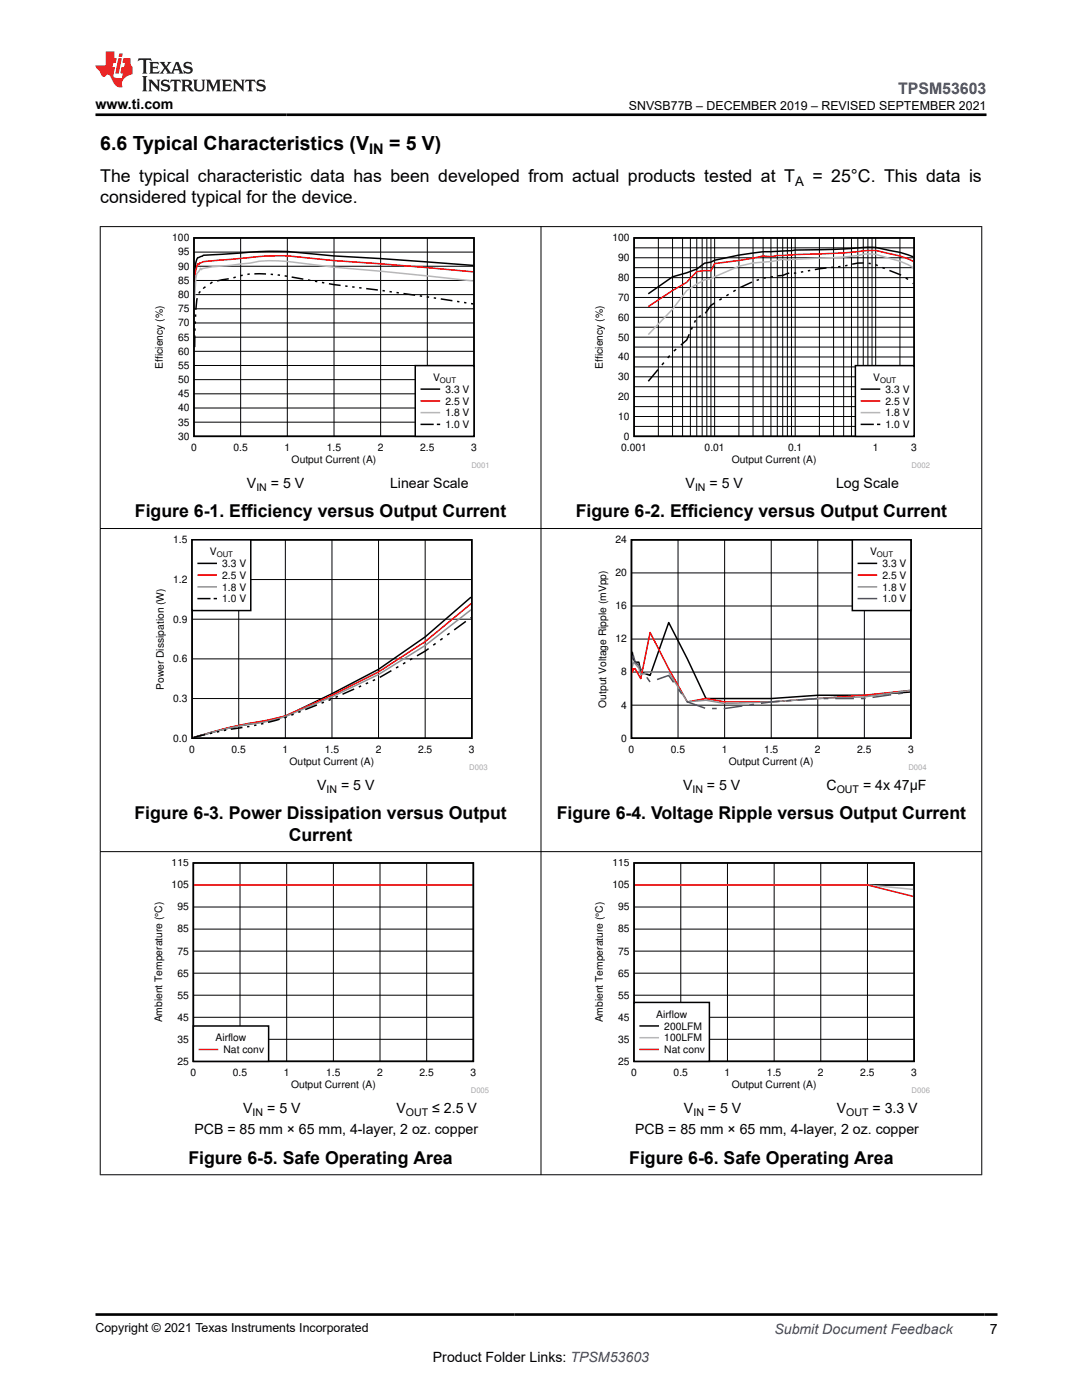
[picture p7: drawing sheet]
<svg xmlns="http://www.w3.org/2000/svg" width="216mm" height="279mm" viewBox="0 0 216 279" stroke-linecap="round" stroke-linejoin="round" font-family="sans-serif">
<g fill="none" stroke="#000" stroke-width=".3">
<path d="M38.7 47.5h55.9v39.6h-55.9zM39.3 59.5l-.2 2.3M40 58.2l-.3 .4M41 57.2l-.5 .3M42.4 56.3l-.5 .3M45.6 55.6l-2.3 .5M47 55.3l-.4 .1M48.4 54.9l-.4 .1M49.8 54.7l-.4 .1M50.8 54.7h2.3M54 54.7l.5 .1M55.4 54.9h.5"/>
<path d="M56.8 55.1h.5M58.2 55.3l2.3 .4M61.5 55.9l.4 .1M62.8 56.1l.5 .1M64.2 56.4l.5 .1M65.6 56.6l2.4 .4M68.9 57.1h.5M70.3 57.3h.4M71.7 57.4l.4 .1M73.1 57.6l2.3 .3M76.3 58l.5 .1M77.7 58.2l.5 .1"/>
<path d="M79.1 58.4h.5M80.5 58.6l2.3 .3M83.8 59l.4 .1M85.2 59.2l.4 .1M86.6 59.4l.4 .1M87.9 59.7l2.4 .3M94.4 53l-18.4-1.4-9.4-.5-9.3-.9a143 143 0 0 0-14.9 .6l-1.8 .1-1.1 .5a6.2 6.2 0 0 0-.7 3.3M38.9 66.9l-.1 2.4M38.9 65.5v.5M39 64.2v.4M39 62.8v.4M91.2 60.2h.5"/>
<path d="M92.6 60.4h.5M94 60.6l.4 .1"/>
</g>
<g fill="none" stroke="#000" stroke-width=".2">
<path d="M38.7 58.8h55.9M38.7 56h55.9M38.7 53.1h55.9M38.7 50.3h55.9M48 47.5v39.6M57.3 47.5v39.6M66.6 47.5v39.6M76 47.5v39.6M85.3 47.5v39.6M38.7 78.6h55.9M38.7 75.8h55.9M38.7 72.9h55.9"/>
<path d="M38.7 70.1h55.9M38.7 67.3h55.9M38.7 64.5h55.9M38.7 61.6h55.9M38.7 84.3h55.9M38.7 81.4h55.9"/>
</g>
<path d="M94.4 54.3l-18.4-1.7-9.4-.6-9.3-.9a73.3 73.3 0 0 0-11.1 .7l-5.6 .4-.8 .3-.2 .3-.1-.2a9.9 9.9 0 0 0-.6 4.2h-.1" fill="none" stroke="#f00" stroke-width=".3"/>
<path d="M94.4 56.1l-18.4-2-9.4-.8-9.3-1.1a22.1 22.1 0 0 0-7.4 .3l-7.5 .7-2 .4-.2 .2-.2-.3-.2 .4a2.51 2.51 0 0 0-.7 1.7l-.3 3.8" fill="none" stroke="#b8b8b8" stroke-width=".3"/>
<path d="M82.9 73h11.7v14.1h-11.7z" fill-rule="evenodd" fill="#fff"/>
<g fill="none" stroke="#000" stroke-width=".3">
<path d="M126.5 47.5h55.9v39.6h-55.9zM144 59.6l-.5 .3M145.4 58.7l-.5 .3M146.8 57.9l-.5 .3M150 56.3l-2.3 1.1M151.4 55.8l-.4 .2M152.8 55.4l-.4 .1M154.2 55.2l-.4 .1M157.5 54.5l-1.3 .5h-1M158.9 54.5h-.5M160.3 54.2l-.5 .1M161.7 54l-.5 .1"/>
<path d="M164.9 53.5l-2.3 .3M166.3 53.3l-.4 .1M167.7 53.2h-.5M169.1 52.9l-.5 .2M172.4 52.5h-1.2l-1.2 .2M173.3 52.5l.5 .1M174.7 52.8l.4 .2M176.1 53.4l.4 .2M177.5 54l2.3 .9M180.7 55.5l.5 .3M182.1 56.5l.2 .1M182.3 51.3l-2.7-.9-2-.4a17.6 17.6 0 0 0-7.7-.4l-11.2 .3-3.6 .3a35.2 35.2 0 0 0-7.7 .7l-4.8 1-.7 .4-1.3 .2-1.6 1.2-2 .7-2.8 .8-4.8 3.4"/>
<path d="M82.9 73h11.7v14.1h-11.7zM84.1 77.7h3.6M131.3 73.8l-1.9 2.3M132.5 72.4l-.4 .4M133.6 71l-.4 .4M134.9 69.7l-.4 .4M137.5 66.7l-.5 1.2-1.1 1M138.2 65.3l-.3 .5M138.8 63.9l-.2 .5M139.9 63l-.5 .2M142.6 60.5l-.7 .4-1.2 1.6M84.1 84.7h2.3"/>
<path d="M87.3 84.7h.4"/>
</g>
<path d="M182.3 52.2l-2.7-1.1-2-.5a15.3 15.3 0 0 0-7.7-.3l-14.8 .7-1.3 .2-1.5-.1-4.9 .9-4.8 .6-.7 1.4-2.9 .2-2 2.1-2.8 1.7-4.8 3.2M84.1 80h3.6" fill="none" stroke="#f00" stroke-width=".3"/>
<path d="M182.3 53.4l-1.2-.6a43.8 43.8 0 0 0-7.1-2.1h-1.7l-1.1 .3-4.9 .4a65.9 65.9 0 0 0-9.2 .5l-.9-.2a24.5 24.5 0 0 1-5.9 .8l-2.9 .6-5.5 2.5-1.3 .3-3.6 2.1-2.8 3.7-4.8 5.1M84.1 82.3h3.6" fill="none" stroke="#b8b8b8" stroke-width=".3"/>
<g fill="none" stroke="#000" stroke-width=".2">
<path d="M126.5 59.4h55.9M126.5 57.4h55.9M126.5 55.4h55.9M126.5 53.4h55.9M126.5 51.4h55.9M126.5 49.5h55.9M131.4 47.5v39.6M134.2 47.5v39.6M136.2 47.5v39.6M137.8 47.5v39.6M139 47.5v39.6M140.1 47.5v39.6"/>
<path d="M141 47.5v39.6M141.9 47.5v39.6M142.6 47.5v39.6M147.4 47.5v39.6M150.3 47.5v39.6M152.3 47.5v39.6M153.8 47.5v39.6M155.1 47.5v39.6M156.2 47.5v39.6M157.1 47.5v39.6M157.9 47.5v39.6M158.7 47.5v39.6"/>
<path d="M163.5 47.5v39.6M166.3 47.5v39.6M168.3 47.5v39.6M169.9 47.5v39.6M171.2 47.5v39.6M172.3 47.5v39.6M173.2 47.5v39.6M174 47.5v39.6M174.7 47.5v39.6M179.6 47.5v39.6M126.5 79.2h55.9M126.5 77.2h55.9"/>
<path d="M126.5 75.2h55.9M126.5 73.2h55.9M126.5 71.2h55.9M126.5 69.3h55.9M126.5 67.3h55.9M126.5 65.3h55.9M126.5 63.3h55.9M126.5 61.3h55.9M126.5 85.1h55.9M126.5 83.1h55.9M126.5 81.1h55.9"/>
</g>
<path d="M170.7 73h11.7v14.1h-11.7z" fill-rule="evenodd" fill="#fff"/>
<g fill="none" stroke="#000" stroke-width=".3">
<path d="M170.7 73h11.7v14.1h-11.7zM171.9 77.7h3.6M171.9 84.7h2.3M175.1 84.7h.4M38.3 107.7h55.8v39.6h-55.8zM94 119.2l-9.2 7.9-9.3 6.5-9.3 4.8-9.3 4.5-3.7 1a105.2 105.2 0 0 0-14.5 3.3M66 139.6l-.4 .2M67.4 139l-.4 .2M70.7 137.5l-2.4 1.1M72.1 136.9l-.5 .2M73.5 136.3l-.5 .2M74.8 135.6l-.4 .2"/>
<path d="M78.1 133.8l-2.3 1.4M79.5 133l-.5 .3M80.9 132.2l-.5 .3M82.3 131.4l-.5 .3M85.5 129.4l-2.3 1.5M86.9 128.4l-.4 .4M88.3 127.4l-.5 .3M89.7 126.4l-.5 .3M93 124l-2.4 1.7M94 123.3h-.1M41 146.6l-2.4 .6M42.3 146.3l-.4 .1"/>
<path d="M43.7 146l-.4 .1M45.1 145.7l-.4 .1M48.4 145.2l-2.3 .3M49.8 145h-.5M51.2 144.7l-.5 .1M52.6 144.4l-.5 .1M55.8 143.5l-2.3 .7M57.2 143.1l-.5 .2M58.6 142.5l-.5 .2M60 142l-.5 .2M63.2 140.7l-2.3 .9M64.6 140.1l-.4 .2"/>
</g>
<path d="M171.9 80h3.6M94 120.5l-9.2 7.5-9.3 6.1-9.3 4.6-9.3 4.2-1.8 .4a141.6 141.6 0 0 0-16.4 3.9" fill="none" stroke="#f00" stroke-width=".3"/>
<path d="M171.9 82.3h3.6" fill="none" stroke="#b8b8b8" stroke-width=".3"/>
<path d="M38.3 115.7h55.8M47.6 107.7v39.6M56.9 107.7v39.6M66.2 107.7v39.6M75.5 107.7v39.6M84.8 107.7v39.6M38.3 139.4h55.8M38.3 131.5h55.8M38.3 123.6h55.8" fill="none" stroke="#000" stroke-width=".2"/>
<path d="M94 121.7l-9.2 7.1-9.3 5.8-9.3 4.5-9.3 3.9a32.7 32.7 0 0 1-7.4 1.5l-3.7 .8-7.1 1.9" fill="none" stroke="#919191" stroke-width=".3"/>
<path d="M38.3 107.7h11.7v14.2h-11.7z" fill-rule="evenodd" fill="#fff"/>
<path d="M38.3 107.7h11.7v14.2h-11.7zM39.5 112.4h3.6M39.5 119.5h2.4M42.8 119.5h.3M126 107.7h55.8v39.6h-55.8zM126.1 130.2l.3 1.3 .3 .7h.8l.4 1.9 1.8 .7 3.7-10.6 3.8 7.3 3.7 7.9h13l9.3-.6h9.3l9.1-.7" fill="none" stroke="#000" stroke-width=".3"/>
<path d="M39.5 114.8h3.6M126.1 133.2l.1 .9 .2-.6h.3l1.2 2 1.8-9.3 3.7 7.3 3.8 6.6 3.7-.7 3.7 .7h9.3l18.6-1.3 9.1-1" fill="none" stroke="#f00" stroke-width=".3"/>
<path d="M39.5 117.1h3.6M126.1 132.5l.1 .5 .2-.8 1.1 1.1 .4 1.3 1.8-.5h3.7l3.8 6 3.7-.4 3.7 .7 9.3-.3 9.3-.7 9.3-.3 9.1-1.3" fill="none" stroke="#919191" stroke-width=".3"/>
<path d="M126 114.3h55.8M135.3 107.7v39.6M144.6 107.7v39.6M153.9 107.7v39.6M163.2 107.7v39.6M172.5 107.7v39.6M126 134.1h55.8M126 127.5h55.8M126 120.9h55.8M126 140.7h55.8" fill="none" stroke="#000" stroke-width=".2"/>
<g fill="none" stroke="#295c75" stroke-width=".3">
<path d="M126.1 131.5l.3-.7 .3 1.4 .8 .6 .6 1M129.1 135.2l.6 .9M131.1 135.6l2.3-.8 1 1.4M135.4 137.6l.7 .9M137 139.9l.2 .2 3.5 1.2M155.5 140l-3.7 .4M157.9 139.8l-1 .1M163 139.4l-3.7 .3M164.4 139.4h.9M166.7 139.4h3.7M172.7 139.4h-.9M177.8 138.7l-3.7 .5"/>
<path d="M180.1 138.3l-.9 .2M181.6 138.1h-.1M142.1 141.4h.9M148.1 140.9l-3.7 .5M150.4 140.6l-.9 .1"/>
</g>
<path d="M170.1 107.7h11.7v14.2h-11.7z" fill-rule="evenodd" fill="#fff"/>
<path d="M170.1 107.7h11.7v14.2h-11.7zM171.3 112.4h3.6M38.6 172.2h55.9v39.6h-55.9z" fill="none" stroke="#000" stroke-width=".3"/>
<path d="M171.3 114.8h3.6M38.7 176.6h55.6" fill="none" stroke="#f00" stroke-width=".3"/>
<path d="M171.3 117.1h3.6" fill="none" stroke="#919191" stroke-width=".3"/>
<path d="M171.3 119.5h3.6" fill="none" stroke="#295c75" stroke-width=".3"/>
<g fill="none" stroke="#000" stroke-width=".2">
<path d="M38.6 176.6h55.9M47.9 172.2v39.6M57.2 172.2v39.6M66.5 172.2v39.6M75.8 172.2v39.6M85.1 172.2v39.6M38.6 198.6h55.9M38.6 194.2h55.9M38.6 189.8h55.9M38.6 185.4h55.9M38.6 181h55.9M38.6 207.4h55.9"/>
<path d="M38.6 203h55.9"/>
</g>
<path d="M38.6 204.8h15v7h-15z" fill-rule="evenodd" fill="#fff"/>
<path d="M126.5 172.2h55.9v39.6h-55.9zM126.7 176.6h55.6M38.6 204.8h15v7h-15z" fill="none" stroke="#000" stroke-width=".3"/>
<path d="M126.7 176.6h46.4l9.2 2.3M39.8 209.5h3.6" fill="none" stroke="#f00" stroke-width=".3"/>
<g fill="none" stroke="#000" stroke-width=".2">
<path d="M126.5 176.6h55.9M135.8 172.2v39.6M145.2 172.2v39.6M154.5 172.2v39.6M163.8 172.2v39.6M173.1 172.2v39.6M126.5 198.6h55.9M126.5 194.2h55.9M126.5 189.8h55.9M126.5 185.4h55.9M126.5 181h55.9M126.5 207.4h55.9"/>
<path d="M126.5 203h55.9"/>
</g>
<path d="M126.7 176.6h46.4l9.2 .9" fill="none" stroke="#b8b8b8" stroke-width=".3"/>
<path d="M126.5 200.1h15.1v11.7h-15.1z" fill-rule="evenodd" fill="#fff"/>
<path d="M126.5 200.1h15.1v11.7h-15.1zM127.7 204.8h3.7" fill="none" stroke="#000" stroke-width=".3"/>
<path d="M127.7 207.1h3.7" fill="none" stroke="#b8b8b8" stroke-width=".3"/>
<path d="M127.7 209.4h3.7" fill="none" stroke="#f00" stroke-width=".3"/>
<path d="M19.9 45.2h176.1M20 45.2v189.3M107.9 45.2v189.3M195.9 45.2v189.3M19.9 105.5h176.1M19.9 170h176.1M19.9 234.4h176.1" fill="none" stroke="#000" stroke-width=".2"/>
<path d="M27.7 11.6l-.2 .6 .5-.2h.6v.1v2.2l-.2 .4h1l-.2-.4v-2.2v-.1h.5l.5 .2-.1-.6zM29.8 12.4l.2 .3v1.6l-.2 .4h1.9l.1-.6a1.08 1.08 0 0 1-1.3 .2v-.7h.6l.4 .2v-.7l-.4 .2h-.6v-.5l.2-.2a1 1 0 0 1 1 .3l-.1-.5zM31.8 12.4l1 1.1-1 1.2h.9l-.2-.2 .4-.8 .5 .8-.2 .2h1.6l-.2-.2 .1-.5h1l.1 .5-.1 .2h.9l-.2-.4-.8-1.9h-.5l-1 2.1-.8-1.1 .9-1h-.8l.2 .2-.5 .6-.3-.6 .1-.2zM35.2 12.8l.4 1h-.8zM36.8 12.5a.65 .65 0 0 0-.2 .7 .65 .65 0 0 0 .6 .5l.7 .1 .1 .3a.79 .79 0 0 1-.7 .4 .79 .79 0 0 1-.7-.5l.1 .7 .2-.1a.93 .93 0 0 0 1.1 0 .93 .93 0 0 0 .4-.9 1.46 1.46 0 0 0-1.2-.6l-.1-.3a1.09 1.09 0 0 1 1.2 .2l-.2-.6-.1 .1-.6-.2zM28.4 15.2l.2 .4v2.2l-.2 .4h1l-.2-.4v-2.2l.2-.4zM29.6 15.9l.2 .4v1.5l-.2 .4h.8l-.3-.4v-1.3l1.7 1.8v-2l.2-.4h-.8l.2 .2 .1 1.1-1.2-1.3zM32.3 16a.65 .65 0 0 0-.2 .8 .65 .65 0 0 0 .7 .4l.6 .2 .1 .2a.79 .79 0 0 1-.7 .4 .79 .79 0 0 1-.7-.5l.1 .7 .2-.1a.93 .93 0 0 0 1.1 .1 .93 .93 0 0 0 .4-1 1.46 1.46 0 0 0-1.2-.5l-.1-.4a1.09 1.09 0 0 1 1.2 .2l-.2-.6-.1 .1-.6-.1zM34.1 15.9l-.1 .6a.63 .63 0 0 1 .7-.3l.1 1.6-.3 .4h1l-.2-.4v-1.6a.66 .66 0 0 1 .8 .3l-.1-.6zM36.2 15.9l.2 .4v1.5l-.2 .4h.9l-.2-.2v-.7h.5l.1 .2a.79 .79 0 0 0 1.2 .6l-1-.9a.61 .61 0 0 0 .6-.6 .61 .61 0 0 0-.5-.7zM36.9 16.2h.2a.47 .47 0 0 1 .5 .1 .47 .47 0 0 1 .1 .5l-.2 .1-.6 .1zM38.5 15.9l.2 .2a2.27 2.27 0 0 0 .4 2 1.04 1.04 0 0 0 1.7-.7v-1.3l.2-.2h-.8l.2 .4v1.1a.6 .6 0 0 1-.6 .6 .6 .6 0 0 1-.6-.6v-1.1l.3-.4zM41.1 15.9l.2 .4v1.5l-.2 .4h.7l-.2-.4v-1.4l.9 1.9 .8-1.9v1.4l-.2 .4h1l-.3-.4v-1.5l.3-.4h-.8l-.7 1.5-.7-1.5zM44.3 15.9l.2 .4v1.5l-.2 .4h1.9l.1-.6a1.09 1.09 0 0 1-1.3 .2v-.7h.6l.4 .2v-.6l-.4 .2h-.6v-.6l.2-.1a1.01 1.01 0 0 1 1 .3l-.1-.6zM46.4 15.9l.3 .4v1.5l-.3 .4h.8l-.2-.4v-1.3l1.6 1.8v-2l.2-.4h-.7l.2 .2v1.1l-1.2-1.3zM49 15.9l-.1 .6a.63 .63 0 0 1 .8-.3v1.6l-.3 .4h1l-.2-.4v-1.6a.66 .66 0 0 1 .8 .3l-.1-.6zM51.4 16a.65 .65 0 0 0-.2 .8 .65 .65 0 0 0 .6 .4l.6 .2 .2 .2a.79 .79 0 0 1-.8 .4 .79 .79 0 0 1-.6-.5l.1 .7 .2-.1a.93 .93 0 0 0 1 .1 .93 .93 0 0 0 .5-1 1.46 1.46 0 0 0-1.3-.5l-.1-.4a1.09 1.09 0 0 1 1.3 .2l-.2-.6-.2 .1-.5-.1z" fill="#231f20"/>
<path d="M21.1 10.3v2.7h-2.1l.1 .4 .9 1a.95 .95 0 0 0 .9 .9 .59 .59 0 0 1 .6-.4 .59 .59 0 0 1 .5 .3l.4 .8a1.59 1.59 0 0 0 2.1 1.4 1.61 1.61 0 0 1 1-2.3l1-.3-.1-1.5a1.59 1.59 0 0 1-.4-1.7h-1.4l-.2 .9h.5l-.1 .9h-.5l-.2 .9v.3l.4 .1-.2 .9h-.6a.73 .73 0 0 1-1.1-.7l.3-1.5h-.5l.2-.9h.5l.2-.9h-.5v-1.3zM23.6 11.6l-.6 3.1h.7l.6-3.1zM23.8 10.7l-.1 .6h.7l.1-.6z" fill="#ed1c24"/>
<path d="M19 22.9h177.8M19 262.3h180" fill="none" stroke="#000" stroke-width=".53"/>
<g font-size="3.9">
<text x="20" y="29.9">6.6 Typical Characteristics (V</text>
<text x="77.6" y="29.9">= 5 V)</text>
</g>
<g font-size="3.5">
<text x="20" y="36.4">The typical characteristic data has been developed from actual products tested at T</text>
<text x="20" y="40.6">considered typical for the device.</text>
<text x="162.1" y="36.4">= 25°C. This data is</text>
<text x="26.9" y="103.3">Figure 6-1. Efficiency versus Output Current</text>
<text x="114.9" y="103.3">Figure 6-2. Efficiency versus Output Current</text>
<text x="26.8" y="163.5">Figure 6-3. Power Dissipation versus Output</text>
<text x="57.6" y="167.7">Current</text>
<text x="111.1" y="163.5">Figure 6-4. Voltage Ripple versus Output Current</text>
<text x="37.6" y="232.2">Figure 6-5. Safe Operating Area</text>
<text x="125.6" y="232.2">Figure 6-6. Safe Operating Area</text>
</g>
<text font-size="3.2" fill="#00f" x="179.2" y="18.7">TPSM53603</text>
<text font-size="2.9" x="73.6" y="30.7">IN</text>
<g font-size="2.8">
<text x="19" y="21.8">www.ti.com</text>
<text x="49.3" y="97.4">V</text>
<text x="54.1" y="97.4">= 5 V</text>
<text x="77.8" y="97.4">Linear Scale</text>
<text x="136.8" y="97.4">V</text>
<text x="141.6" y="97.4">= 5 V</text>
<text x="166.8" y="97.4">Log Scale</text>
<text x="63.3" y="157.7">V</text>
<text x="68.1" y="157.7">= 5 V</text>
<text x="136.3" y="157.7">V</text>
<text x="141.1" y="157.7">= 5 V</text>
<text x="164.9" y="157.7">C</text>
<text x="172.2" y="157.7">= 4x 47µF</text>
<text x="38.8" y="226.4">PCB = 85 mm × 65 mm, 4-layer, 2 oz. copper</text>
<text x="48.5" y="222.1">V</text>
<text x="53.3" y="222.1">= 5 V</text>
<text x="79.1" y="222.1">V</text>
<text x="86.2" y="222.1">≤ 2.5 V</text>
<text x="126.7" y="226.4">PCB = 85 mm × 65 mm, 4-layer, 2 oz. copper</text>
<text x="136.5" y="222.1">V</text>
<text x="141.3" y="222.1">= 5 V</text>
<text x="167" y="222.1">V</text>
<text x="174.1" y="222.1">= 3.3 V</text>
<text x="197.5" y="266.1">7</text>
<text x="86.4" y="271.7">Product Folder Links: TPSM53603</text>
</g>
<text font-size="2.8" fill="#00f" x="154.5" y="266.2">Submit Document Feedback</text>
<text font-size="2.6" x="158.6" y="37.1">A</text>
<g font-size="2.5">
<text x="125.5" y="21.9">SNVSB77B – DECEMBER 2019 – REVISED SEPTEMBER 2021</text>
<text x="19" y="265.9">Copyright © 2021 Texas Instruments Incorporated</text>
</g>
<g font-size="2.1">
<text x="34.4" y="48.2">100</text>
<text x="35.5" y="53.8">90</text>
<text x="35.5" y="51">95</text>
<text x="122.2" y="48.2">100</text>
<text x="123.3" y="52.1">90</text>
<text x="35.5" y="59.5">80</text>
<text x="35.5" y="56.6">85</text>
<text x="123.3" y="56.1">80</text>
<text x="35.5" y="65.1">70</text>
<text x="35.5" y="62.3">75</text>
<text x="123.3" y="64">60</text>
<text x="123.3" y="60">70</text>
<text x="35.5" y="70.8">60</text>
<text x="35.5" y="68">65</text>
<text x="123.3" y="71.9">40</text>
<text x="123.3" y="68">50</text>
<text x="32.5" y="73.6" transform="rotate(-90 32.5 73.6)">Efficiency (%)</text>
<text x="35.5" y="76.4">50</text>
<text x="35.5" y="73.6">55</text>
<text x="86.4" y="76">V</text>
<text x="120.3" y="73.6" transform="rotate(-90 120.3 73.6)">Efficiency (%)</text>
<text x="123.3" y="75.9">30</text>
<text x="174.2" y="76">V</text>
<text x="35.5" y="82.1">40</text>
<text x="35.5" y="79.3">45</text>
<text x="88.9" y="78.4">3.3 V</text>
<text x="88.9" y="80.7">2.5 V</text>
<text x="88.9" y="83.1">1.8 V</text>
<text x="123.3" y="83.8">10</text>
<text x="123.3" y="79.8">20</text>
<text x="176.7" y="78.4">3.3 V</text>
<text x="176.7" y="80.7">2.5 V</text>
<text x="176.7" y="83.1">1.8 V</text>
<text x="35.5" y="84.9">35</text>
<text x="35.5" y="87.8">30</text>
<text x="88.9" y="85.4">1.0 V</text>
<text x="124.5" y="87.8">0</text>
<text x="176.7" y="85.4">1.0 V</text>
<text x="38.1" y="90.1">0</text>
<text x="46.6" y="90.1">0.5</text>
<text x="56.8" y="90.1">1</text>
<text x="58.2" y="92.5">Output Current (A)</text>
<text x="65.2" y="90.1">1.5</text>
<text x="75.4" y="90.1">2</text>
<text x="83.8" y="90.1">2.5</text>
<text x="94" y="90.1">3</text>
<text x="124" y="90.1">0.001</text>
<text x="140.6" y="90.1">0.01</text>
<text x="146" y="92.5">Output Current (A)</text>
<text x="157.2" y="90.1">0.1</text>
<text x="174.2" y="90.1">1</text>
<text x="181.8" y="90.1">3</text>
<text x="51.2" y="98">IN</text>
<text x="138.7" y="98">IN</text>
<text x="34.6" y="108.4">1.5</text>
<text x="41.9" y="110.8">V</text>
<text x="44.4" y="113.2">3.3 V</text>
<text x="122.8" y="108.4">24</text>
<text x="173.6" y="110.8">V</text>
<text x="176.1" y="113.2">3.3 V</text>
<text x="34.6" y="116.3">1.2</text>
<text x="44.4" y="115.5">2.5 V</text>
<text x="44.4" y="117.9">1.8 V</text>
<text x="122.8" y="115">20</text>
<text x="176.1" y="115.5">2.5 V</text>
<text x="176.1" y="117.9">1.8 V</text>
<text x="34.6" y="124.2">0.9</text>
<text x="44.4" y="120.2">1.0 V</text>
<text x="122.8" y="121.6">16</text>
<text x="176.1" y="120.2">1.0 V</text>
<text x="122.8" y="128.2">12</text>
<text x="32.7" y="137.7" transform="rotate(-90 32.7 137.7)">Power Dissipation (W)</text>
<text x="34.6" y="132.2">0.6</text>
<text x="124" y="134.8">8</text>
<text x="34.6" y="140.1">0.3</text>
<text x="120.9" y="141.2" transform="rotate(-90 120.9 141.2)">Output Voltage Ripple (mVpp)</text>
<text x="124" y="141.4">4</text>
<text x="34.6" y="148">0.0</text>
<text x="124" y="148">0</text>
<text x="37.8" y="150.4">0</text>
<text x="46.2" y="150.4">0.5</text>
<text x="56.4" y="150.4">1</text>
<text x="57.8" y="152.7">Output Current (A)</text>
<text x="64.8" y="150.4">1.5</text>
<text x="75" y="150.4">2</text>
<text x="83.4" y="150.4">2.5</text>
<text x="93.6" y="150.4">3</text>
<text x="125.4" y="150.4">0</text>
<text x="133.9" y="150.4">0.5</text>
<text x="144" y="150.4">1</text>
<text x="145.4" y="152.7">Output Current (A)</text>
<text x="152.5" y="150.4">1.5</text>
<text x="162.6" y="150.4">2</text>
<text x="171" y="150.4">2.5</text>
<text x="181.2" y="150.4">3</text>
<text x="65.2" y="158.2">IN</text>
<text x="138.2" y="158.2">IN</text>
<text x="167" y="158.2">OUT</text>
<text x="34.2" y="172.9">115</text>
<text x="122.2" y="172.9">115</text>
<text x="34.2" y="177.3">105</text>
<text x="122.2" y="177.3">105</text>
<text x="35.4" y="181.7">95</text>
<text x="123.3" y="181.7">95</text>
<text x="35.4" y="190.5">75</text>
<text x="35.4" y="186.1">85</text>
<text x="123.3" y="190.5">75</text>
<text x="123.3" y="186.1">85</text>
<text x="35.4" y="194.9">65</text>
<text x="123.3" y="194.9">65</text>
<text x="35.4" y="203.7">45</text>
<text x="35.4" y="199.3">55</text>
<text x="123.3" y="203.7">45</text>
<text x="123.3" y="199.3">55</text>
<text x="131" y="203.1">Airflow</text>
<text x="32.4" y="204.1" transform="rotate(-90 32.4 204.1)">Ambient Temperature (°C)</text>
<text x="35.4" y="208.1">35</text>
<text x="43" y="207.8">Airflow</text>
<text x="120.3" y="204.1" transform="rotate(-90 120.3 204.1)">Ambient Temperature (°C)</text>
<text x="123.3" y="208.1">35</text>
<text x="132.6" y="205.5">200LFM</text>
<text x="132.6" y="207.8">100LFM</text>
<text x="35.4" y="212.5">25</text>
<text x="38" y="214.8">0</text>
<text x="44.6" y="210.2">Nat conv</text>
<text x="46.5" y="214.8">0.5</text>
<text x="56.6" y="214.8">1</text>
<text x="65.1" y="214.8">1.5</text>
<text x="75.3" y="214.8">2</text>
<text x="83.7" y="214.8">2.5</text>
<text x="93.9" y="214.8">3</text>
<text x="123.3" y="212.5">25</text>
<text x="126" y="214.8">0</text>
<text x="132.6" y="210.2">Nat conv</text>
<text x="134.4" y="214.8">0.5</text>
<text x="144.6" y="214.8">1</text>
<text x="153" y="214.8">1.5</text>
<text x="163.2" y="214.8">2</text>
<text x="171.7" y="214.8">2.5</text>
<text x="181.8" y="214.8">3</text>
<text x="58.1" y="217.2">Output Current (A)</text>
<text x="146" y="217.2">Output Current (A)</text>
<text x="50.4" y="222.7">IN</text>
<text x="81" y="222.7">OUT</text>
<text x="138.4" y="222.7">IN</text>
<text x="168.8" y="222.7">OUT</text>
</g>
<g font-size="1.5">
<text x="87.8" y="76.4">OUT</text>
<text x="175.6" y="76.4">OUT</text>
<text x="43.2" y="111.2">OUT</text>
<text x="175" y="111.2">OUT</text>
</g>
<g font-size="1.5" fill="#a8a8a8">
<text x="94.1" y="93.3">D001</text>
<text x="181.9" y="93.3">D002</text>
<text x="93.6" y="153.6">D003</text>
<text x="181.3" y="153.6">D004</text>
<text x="93.9" y="218.1">D005</text>
<text x="181.9" y="218.1">D006</text>
</g>
</svg>
